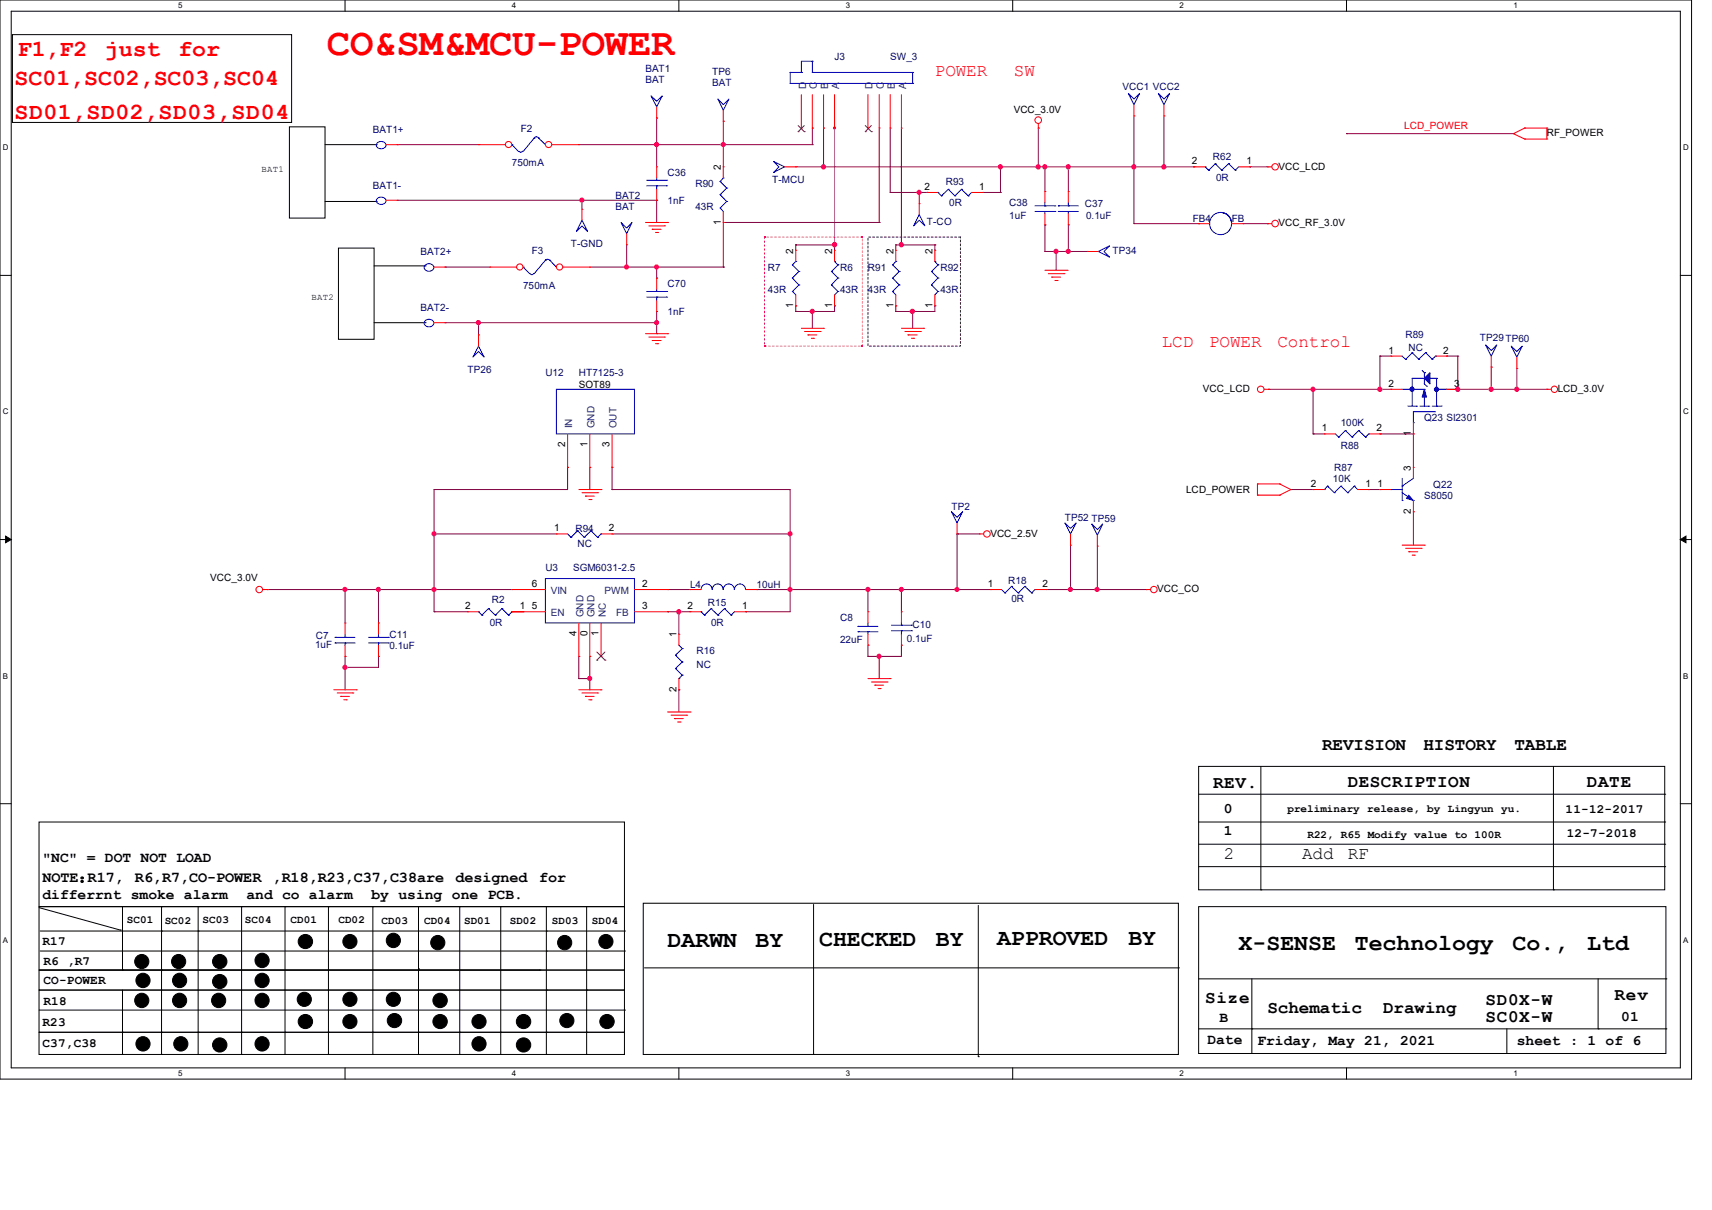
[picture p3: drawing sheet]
<svg xmlns="http://www.w3.org/2000/svg" width="297mm" height="210mm" viewBox="0 0 297 210" stroke-linecap="round" stroke-linejoin="round" font-family="sans-serif">
<path d="M0 0h293.5v187.3h-293.5zM1.9 1.9h289.6v183.4h-289.6z" fill="none" stroke="#000" stroke-width=".17"/>
<g fill="#fff">
<path d="M30.9 .2h.8v1.5h-.8z"/>
<path d="M30.9 185.5h.8v1.6h-.8z"/>
</g>
<path d="M59.9 0v1.9M59.9 185.3v2" fill="none" stroke="#000" stroke-width=".17"/>
<g fill="#fff">
<path d="M88.8 .2h.8v1.5h-.8z"/>
<path d="M88.8 185.5h.8v1.6h-.8z"/>
</g>
<path d="M117.8 0v1.9M117.8 185.3v2" fill="none" stroke="#000" stroke-width=".17"/>
<g fill="#fff">
<path d="M146.7 .2h.8v1.5h-.8z"/>
<path d="M146.7 185.5h.8v1.6h-.8z"/>
</g>
<path d="M175.7 0v1.9M175.7 185.3v2" fill="none" stroke="#000" stroke-width=".17"/>
<g fill="#fff">
<path d="M204.6 .2h.8v1.5h-.8z"/>
<path d="M204.6 185.5h.8v1.6h-.8z"/>
</g>
<path d="M233.6 0v1.9M233.6 185.3v2" fill="none" stroke="#000" stroke-width=".17"/>
<g fill="#fff">
<path d="M262.6 .2h.7v1.5h-.7z"/>
<path d="M262.6 185.5h.7v1.6h-.7z"/>
<path d="M.5 24.8h1v1.6h-1z"/>
<path d="M292 24.8h1v1.6h-1z"/>
<path d="M.5 70.7h1v1.5h-1z"/>
<path d="M292 70.7h1v1.5h-1z"/>
</g>
<path d="M0 47.8h1.9M291.5 47.8h2" fill="none" stroke="#000" stroke-width=".17"/>
<g fill="#fff">
<path d="M.5 116.5h.9v1.6h-.9z"/>
<path d="M292 116.5h.9v1.6h-.9z"/>
</g>
<path d="M0 93.6h1.9M291.5 93.6h2" fill="none" stroke="#000" stroke-width=".17"/>
<path d="M1 93l.9 .6-.9 .6zM291.5 93.6l1-.6v1.2z" fill="#000" stroke="#000" stroke-width=".17"/>
<g fill="#fff">
<path d="M.5 162.4h.9v1.5h-.9z"/>
<path d="M292 162.4h.9v1.5h-.9z"/>
</g>
<g fill="none" stroke="#000" stroke-width=".17">
<path d="M0 139.5h1.9M291.5 139.5h2M6.8 142.7h101.5v14.7h-101.5zM6.8 157.4h101.5v11h-101.5zM6.8 157.5l14.1 3.9M21.3 157.4v11M28 157.4h.1M28 157.4v11.1M34.4 157.4h.1M34.4 157.4v4.2M72.6 157.4v11M94.8 157.4v14.4"/>
<path d="M101.8 157.4v14.4M6.8 168.4h101.5v3.4h-101.5zM7 161.6h101.3M7 165.1h101.3M7 168.4h86.6M20.9 161.4h.1M21.3 168.4h.1M28 161.6h.1M72.6 168.4h.1M93.6 168.4h.1M94.8 161.6h.1M94.8 165.1h.1"/>
<path d="M94.8 171.8h.1M101.8 171.8h.1M108.3 161.6h.1M108.3 165.1h.1"/>
</g>
<path d="M132.6 41.1h17v19h-17z" fill="none" stroke="#f0f" stroke-width=".17" stroke-dasharray=".3 .3"/>
<g fill="#f0f">
<path d="M132.5 41h.3v.3h-.3z"/>
<path d="M149.4 41h.4v.3h-.4z"/>
<path d="M149.4 59.9h.4v.3h-.4z"/>
<path d="M132.5 59.9h.3v.3h-.3z"/>
</g>
<g fill="none" stroke="#000" stroke-width=".17">
<path d="M2.2 6h48.4v15.3h-48.4zM50.2 22h6.2v15.8h-6.2zM56.4 25.1h8.9M56.4 35h8.9M65.3 25.1h.1M65.3 35h.1M58.7 43.1h6.2v15.8h-6.2zM64.9 56h8.8M64.9 46.1h8.8M73.7 56h.1M73.7 46.1h.1M207.9 133h80.9v21.4h-80.9z"/>
<path d="M207.9 137.8h80.9M218.7 133v21.4M269.5 133v21.4M288.8 137.8h.1M41.9 157.4h.1M41.9 157.4v25.6M49.4 157.4h.1M49.4 157.4v25.6M57 157.4h.1M57 157.4v25.6M64.7 157.4h.1M64.7 157.4v25.6"/>
<path d="M79.8 157.4h.1M79.8 157.4v25.6M86.9 157.4h.1M86.9 157.4v25.6M111.6 156.8h92.8v26.2h-92.8zM141.1 157v26M169.7 157.1v26.3M207.9 157.4h81.1v25.4h-81.1zM207.9 142.7h80.9M207.9 150.4h80.9M207.9 146.5h80.9M218.7 154.4h.1"/>
<path d="M269.5 154.4h.1M288.8 142.7h.1M288.8 150.4h.1M288.8 146.5h.1M6.8 171.8h101.5v7.4h-101.5zM6.8 179.2h101.5v3.8h-101.5zM6.8 175.3h101.5M21.3 179.2h.1M21.3 171.8v11.2M28 179.2h.1M28 168.4h.1M28 168.4v14.6"/>
<path d="M34.4 179.2h.1M34.4 161.6h.1M34.4 161.6v21.4M41.9 179.2h.1M49.4 179.2h.1M57 179.2h.1M64.7 179.2h.1M72.6 179.2h.1M72.6 168.1h.1M72.6 168.1v14.9M79.8 179.2h.1M86.9 179.2h.1"/>
<path d="M94.8 179.2h.1M94.8 171.8v11.2M101.8 179.2h.1M101.8 171.8v11.2M108.3 175.3h.1M111.8 168h92.6M204.4 168h.1M207.9 169.9h81.1M207.9 178.6h81.1M217.2 178.6h.1M217.2 169.9v12.9M261.4 178.6v4.2"/>
<path d="M277.2 178.6h.1M277.2 169.9v8.7M289 169.9h.1M289 178.6h.1M21.3 183h.1M28 183h.1M34.4 183h.1M41.9 183h.1M49.4 183h.1M57 183h.1M64.7 183h.1M72.6 183h.1"/>
<path d="M79.8 183h.1M86.9 183h.1M94.8 183h.1M101.8 183h.1M141.1 183h.1M169.7 183.4h.1M217.2 182.8h.1M261.4 182.8h.1"/>
</g>
<path d="M150.6 41.1h16v19h-16z" fill="none" stroke="#400040" stroke-width=".17" stroke-dasharray=".3 .3"/>
<g fill="#000" stroke="#000" stroke-width=".17">
<circle cx="24.6" cy="173.6" r="1.24"/>
<circle cx="24.6" cy="166.9" r="1.23"/>
<circle cx="24.8" cy="170.2" r="1.24"/>
<circle cx="31" cy="166.9" r="1.23"/>
<circle cx="31.1" cy="170.2" r="1.24"/>
<circle cx="31.1" cy="173.6" r="1.24"/>
<circle cx="37.9" cy="173.6" r="1.24"/>
<circle cx="38.1" cy="170.4" r="1.24"/>
<circle cx="38.1" cy="166.9" r="1.24"/>
<circle cx="45.5" cy="170.2" r="1.24"/>
<circle cx="45.5" cy="166.7" r="1.24"/>
<circle cx="45.5" cy="173.6" r="1.24"/>
<circle cx="52.8" cy="173.4" r="1.23"/>
<circle cx="53" cy="163.4" r="1.24"/>
<circle cx="53" cy="177.3" r="1.24"/>
<circle cx="60.7" cy="163.4" r="1.23"/>
<circle cx="60.7" cy="177.3" r="1.23"/>
<circle cx="60.7" cy="173.4" r="1.23"/>
<circle cx="68.2" cy="163.2" r="1.24"/>
<circle cx="68.2" cy="173.4" r="1.23"/>
<circle cx="68.4" cy="177.1" r="1.24"/>
<circle cx="75.9" cy="163.6" r="1.24"/>
<circle cx="76.3" cy="173.6" r="1.25"/>
<circle cx="76.4" cy="177.3" r="1.24"/>
<circle cx="83.1" cy="177.3" r="1.23"/>
<circle cx="90.8" cy="177.3" r="1.24"/>
<circle cx="97.9" cy="163.6" r="1.24"/>
<circle cx="98.3" cy="177.1" r="1.23"/>
<circle cx="105.1" cy="163.4" r="1.23"/>
<circle cx="105.3" cy="177.3" r="1.24"/>
<circle cx="24.8" cy="181.2" r="1.24"/>
<circle cx="31.4" cy="181.2" r="1.24"/>
<circle cx="38.1" cy="181.4" r="1.24"/>
<circle cx="45.5" cy="181.2" r="1.24"/>
<circle cx="83.1" cy="181.2" r="1.24"/>
<circle cx="90.8" cy="181.4" r="1.24"/>
</g>
<g fill="none" stroke="#800040" stroke-width=".17">
<path d="M68.9 25.1h.1M68.9 25.1h14.1M68.9 34.8h45M100.4 25.1h40.5M101 34.8h.1M101 34.8v1.5M113.9 34.8h.1M113.9 25.1h.1M113.9 20.5h.1M113.9 20.5v8.5M113.9 34.8v3.8M125.5 21h.1"/>
<path d="M125.5 25.1h.1M125.5 38.6h.1M125.5 21v8M125.5 38.6v7.8M125.5 38.6h27M138 29h69.1M140.9 22.2h.1M140.9 25.1h.1M140.9 22.2v2.9M142.9 22.2h.1M142.9 29h.1M142.9 22.2v6.8"/>
<path d="M152.5 38.6h.1M152.5 22.2v16.4M154.4 33.4h.1M154.4 22.2v11.2M154.4 33.4h6.4M156.4 22.2v20.3M159.5 33.4h.1M159.5 33.4v1.9M160.8 33.4h.1M170.5 33.4h3.1M173.6 29h.1M173.6 33.4h.1"/>
<path d="M173.6 29v4.4M180.1 22.2h.1M180.1 29h.1M180.1 22.2v6.8M181.3 29h.1M181.3 39h.1M181.3 29v4.2M181.3 39v4.6M185.3 29h.1M185.3 39h.1M185.3 29v4.2M185.3 39v4.6"/>
<path d="M196.7 29h.1M196.7 20.1v18.7h11.2M201.9 29h.1M201.9 20.1v8.9M207.1 29h.1M207.9 38.8h.1M215.6 38.8h4.3M216.8 29h.1M216.8 29h3.1M219.9 38.8h.1M233.6 23.2h.1M233.6 23.2h29"/>
<path d="M77.2 46.4h.1M77.2 46.4h7.8M77.2 56h36.7M83 56h.1M83 56v2.1M102.3 46.4h23.2M108.7 46.4h.1M108.7 42.5v3.9M113.9 56h.1M113.9 48.3h.1M113.9 57.9h.1M113.9 46.4h.1"/>
<path d="M113.9 46.4v1.9M113.9 54.1v3.8M125.5 46.4h.1M138 42.5h.1M138 54.1h.1M138 53.1h.1M138 42.5h6.8M138 42.5v.9M138 53.1v1M140.9 54.1h.1M140.9 54.1v2.9M144.8 42.5h.1"/>
<path d="M144.8 53.1h.1M144.8 53.1v1h-6.8M144.8 42.5v.9M155.4 54.1h.1M155.4 42.5h.1M155.4 53.1h.1M155.4 42.5h6.8M155.4 42.5v.9M155.4 53.1v1M156.4 42.5h.1M158.3 54.1h.1M158.3 54.1v2.9"/>
<path d="M162.2 42.5h.1M162.2 53.1h.1M162.2 53.1v1h-6.8M162.2 42.5v.9M181.3 43.6h.1M181.3 43.6h7.3M183.2 43.6h.1M183.2 43.6v3.3M188.6 43.6h.1M220.1 67.6h.1M220.1 67.6h21.2M227.8 75.3h.1"/>
<path d="M227.8 67.6h.1M227.8 75.3h1.9M227.8 67.6v7.7M239.4 67.6h.1M239.4 61.8h.1M239.4 75.3h.1M239.4 61.8h1.9M239.4 61.8v5.8M239.4 75.3h5.8M245.2 75.3h.1M245.2 75.3v5.8M249 67.6h.1"/>
<path d="M249 67.6h19.4M251 61.8h.1M251 61.8h1.9M252.9 67.6h.1M252.9 61.8h.1M252.9 61.8v5.8M258.7 63.7h.1M258.7 63.7v3.9M263.1 67.6h.1M263.1 63.9v3.7M268.4 67.6h.1M75.3 85h.1"/>
<path d="M75.3 92.7h.1M75.3 92.7h21.2M75.3 85v21.2M98.5 81.1h.1M98.5 81.1v3.9h-23.2M102.3 81.1h.1M102.3 81.1v3.9M106.2 81.1h.1M106.2 85h.1M106.2 92.7h30.9M106.2 85h30.9v21.2h-7.7M106.2 81.1v3.9"/>
<path d="M137.1 92.7h.1M166 92.7h.1M166 92.7h3.9M166 92.7v9.6M185.7 94.6v7.7M190.4 94.8v7.5M223.9 85h.1M223.9 85h3.9M237.4 85h.1M237.4 85h2M245.2 88.8h.1M245.2 88.8v5.8"/>
<path d="M46.4 102.3h.1M46.4 102.3h42.4M59.9 102.3h.1M59.9 113.9h.1M59.9 115.8h.1M59.9 102.3v5.8M59.9 113.9v5.8M65.7 102.3h.1M65.7 113.9h.1M65.7 102.3v5.8M65.7 113.9v1.9h-5.8M75.3 102.3h.1"/>
<path d="M75.3 106.2h.1M75.3 106.2h5.8M88.8 106.2h.1M88.8 106.2h2M100.4 113.9h.1M100.4 117.8h.1M100.4 113.9v3.9M100.4 117.8h1.9M102.3 117.8h.1M102.3 113.9h.1M102.3 113.9v5.8M115.8 102.3h.1"/>
<path d="M115.8 106.2h.1M115.8 102.3h3.9M115.8 106.2h3.9M117.8 106.2h.1M117.8 119.7h.1M117.8 106.2v3.9M117.8 119.7v3.9M129.4 106.2h.1M131.3 102.3h.1M131.3 102.3h40.5M137.1 102.3h.1M150.6 102.3h.1"/>
<path d="M150.6 113.9h.1M150.6 112h.1M150.6 102.3v3.9M150.6 112v1.9M152.5 113.9h.1M152.5 113.9v3.9M156.4 102.3h.1M156.4 112h.1M156.4 102.3v3.9M156.4 112v1.9h-5.8M166 102.3h.1M181.5 102.3h17.3"/>
<path d="M185.7 102.3h.1M190.4 102.3h.1M198.8 102.3h.1"/>
</g>
<g fill="#f0f" stroke="#f0f" stroke-width=".17">
<path d="M144.6 42.3h.3v.3h-.3z" fill-rule="evenodd"/>
<path d="M144.6 22.1h.3v.3h-.3z" fill-rule="evenodd"/>
<circle cx="166" cy="102.3" r=".36"/>
<circle cx="102.3" cy="117.8" r=".36"/>
<circle cx="117.7" cy="106.2" r=".37"/>
<circle cx="156.4" cy="102.3" r=".36"/>
<circle cx="152.5" cy="113.9" r=".36"/>
<circle cx="59.8" cy="102.3" r=".36"/>
<circle cx="140.9" cy="54" r=".36"/>
<circle cx="65.6" cy="102.3" r=".36"/>
<circle cx="144.8" cy="42.5" r=".38"/>
<circle cx="137.1" cy="102.3" r=".36"/>
<circle cx="150.6" cy="102.3" r=".36"/>
<circle cx="142.8" cy="29" r=".37"/>
<circle cx="173.5" cy="29" r=".37"/>
<circle cx="185.3" cy="29" r=".37"/>
<circle cx="181.2" cy="29" r=".37"/>
<circle cx="185.3" cy="43.6" r=".36"/>
<circle cx="183.2" cy="43.6" r=".36"/>
<circle cx="59.8" cy="115.8" r=".37"/>
<circle cx="113.9" cy="25.1" r=".36"/>
<circle cx="239.4" cy="67.6" r=".37"/>
<circle cx="258.7" cy="67.6" r=".37"/>
<circle cx="252.9" cy="67.6" r=".37"/>
<circle cx="227.8" cy="67.6" r=".37"/>
<circle cx="100.9" cy="34.7" r=".36"/>
<circle cx="180.1" cy="29" r=".37"/>
<circle cx="158.3" cy="54" r=".37"/>
<circle cx="156.3" cy="42.5" r=".37"/>
<circle cx="125.5" cy="25.1" r=".37"/>
<circle cx="159.4" cy="33.4" r=".36"/>
<circle cx="75.3" cy="92.6" r=".36"/>
<circle cx="75.3" cy="102.3" r=".36"/>
<circle cx="137.1" cy="92.6" r=".36"/>
<circle cx="83" cy="56" r=".36"/>
<circle cx="113.9" cy="56" r=".36"/>
<circle cx="196.7" cy="29" r=".37"/>
<circle cx="185.7" cy="102.3" r=".36"/>
<circle cx="190.3" cy="102.3" r=".37"/>
<circle cx="263.1" cy="67.6" r=".37"/>
<circle cx="108.7" cy="46.3" r=".36"/>
<circle cx="113.9" cy="46.3" r=".36"/>
<circle cx="201.9" cy="29" r=".37"/>
</g>
<path d="M144.8 22.2h.1M144.8 22.2v20.3" fill="none" stroke="#f0f" stroke-width=".17"/>
<g fill="none" stroke="#f00" stroke-width=".17">
<path d="M113.9 18.5v2M125.5 19.1v1.9M112 38.6h3.8M112.6 39.2h2.7M113.2 39.8h.1M113.2 39.8h1.5M113.9 20.5h.1M113.9 29h.1M113.9 34.8h.1M113.9 29v1.9M113.9 32.9v1.9M115.3 39.2h.1"/>
<path d="M115.8 38.6h.1M125.5 21h.1M180.1 22.2h.1M180.1 21.5v.7M181.3 39h.1M181.3 33.2h.1M181.3 33.2v1.9M181.3 37.1v1.9M185.3 39h.1M185.3 33.2h.1M185.3 33.2v1.9M185.3 37.1v1.9"/>
<path d="M207.9 38.8h.1M207.9 38.8h1.9M213.7 38.8h1.9M215.6 38.8h.1M219.9 29h.1M219.9 38.8h.1M219.9 29h.7M219.9 38.8h.7M262.6 23.2h.1M262.6 23.2l1.9 .9M264.5 24.1h.1M264.5 22.2h.1"/>
<path d="M264.5 24.1h3.9M264.5 22.2l-1.9 1M264.5 22.2h3.9M268.4 22.2h.1M268.4 24.1h.1M268.4 22.2v1.9M108.7 42.5h.1M108.7 40.6v1.9M112 57.9h3.8M112.6 58.5h2.7M113.2 59.1h.1M113.2 59.1h1.5"/>
<path d="M113.7 40.3h.4M113.7 59.6h.4M114.1 40.3h.1M114.1 59.6h.1M115.3 58.5h.1M115.8 57.9h.1M139 57h3.9M139.6 57.5h2.7M140.2 58.1h.1M140.2 58.1h1.5M140.8 58.7h.3M141.1 58.7h.1"/>
<path d="M142.3 57.5h.1M142.9 57h.1M144.8 53.1h.1M144.8 43.4h.1M144.8 43.4v2M144.8 51.2v1.9M155.4 53.1h.1M155.4 43.4h.1M155.4 43.4v2M155.4 51.2v1.9M156.4 57h3.8M157 57.5h2.7"/>
<path d="M157.5 58.1h.1M157.5 58.1h1.6M158.1 58.7h.4M158.5 58.7h.1M159.7 57.5h.1M160.2 57h.1M181.3 46.9h3.8M181.9 47.5h2.7M182.5 48.1h.1M182.5 48.1h1.5M183 48.7h.4M183.4 48.7h.1"/>
<path d="M184.6 47.5h.1M185.1 46.9h.1M219.3 67.6h.8M220.1 67.6h.1M241.3 61.8h.1M241.3 61.8h1.9M249 61.8h2M251 61.8h.1M268.4 67.6h.1M268.4 67.6h.7M100.4 85h3.9M101 85.5h2.7"/>
<path d="M101.6 86.1h.1M101.6 86.1h1.5M102.2 86.7h.3M102.5 86.7h.1M103.7 85.5h.1M104.3 85h.1M169.9 92.7h.1M169.9 92.7h.7M218.1 85.9h.1M218.1 84h.1M218.1 84h3.9M218.1 85.9h3.9"/>
<path d="M218.1 84v1.9M222 84h.1M222 85.9h.1M222 84l1.9 1M223.9 85h.1M223.9 85l-1.9 .9M239.4 85h.1M239.4 85h1.9M243.2 94.6h3.9M243.8 95.2h2.7M244.4 95.8h.1M244.4 95.8h1.6"/>
<path d="M245 96.4h.4M245.2 81.1h.1M245.2 88.8h.1M245.2 81.1v1.9M245.2 86.9v1.9M245.4 96.4h.1M246.5 95.2h.1M247.1 94.6h.1M45.6 102.3h.8M46.4 102.3h.1M57.9 119.7h3.9M61.8 119.7h.1"/>
<path d="M100.4 119.7h3.9M104.3 119.7h.1M119.7 106.2h.1M119.7 102.3h.1M119.7 102.3h1.9M119.7 106.2h1.9M127.4 106.2h2M129.4 106.2h.1M129.4 102.3h1.9M131.3 102.3h.1M150.6 117.8h3.8M151.2 118.4h2.7"/>
<path d="M151.8 118.9h.1M151.8 118.9h1.5M152.3 119.5h.4M152.7 119.5h.1M153.9 118.4h.1M154.4 117.8h.1M198.8 102.3h.1M198.8 102.3h.8M58.5 120.3h2.7M59.1 120.9h.1M59.1 120.9h1.5M59.6 121.5h.5"/>
<path d="M60.1 121.5h.1M61.2 120.3h.1M101 120.3h2.7M101.6 120.9h.1M101.6 120.9h1.5M102.2 121.5h.3M102.5 121.5h.1M103.7 120.3h.1M115.8 123.6h3.9M116.4 124.1h2.7M117 124.7h.1M117 124.7h1.5"/>
<path d="M117.6 125.3h.4M118 125.3h.1M119.1 124.1h.1M119.7 123.6h.1"/>
<circle cx="180.1" cy="20.8" r=".57"/>
<circle cx="221.2" cy="38.8" r=".57"/>
<circle cx="221.2" cy="29" r=".56"/>
<circle cx="218.7" cy="67.6" r=".56"/>
<circle cx="269.7" cy="67.6" r=".55"/>
<circle cx="171.2" cy="92.7" r=".56"/>
<circle cx="45" cy="102.3" r=".56"/>
<circle cx="200.2" cy="102.3" r=".56"/>
</g>
<g fill="none" stroke="#00f" stroke-width=".17">
<path d="M112.9 16.6l1 1 1-1-1 1.9zM124.5 17.2l1 1 .9-1-.9 1.9zM107.7 38.6l1 1 .9-1-.9 2zM112.2 32.3h3.5M112.2 31.3h3.5M113.9 31.3h.1M113.9 32.3h.1M113.9 30.9v.4M113.9 32.3v.6M115.7 32.3h.1M115.7 31.3h.1M179.5 35.7h3.5"/>
<path d="M179.5 36.7h3.5M181.3 36.7h.1M181.3 35.7h.1M181.3 35.1v.6M181.3 36.7v.4M183 35.7h.1M183 36.7h.1M183.6 35.7h.1M183.6 36.7h.1M183.6 35.7h3.5M183.6 36.7h3.5M185.3 36.7h.1"/>
<path d="M185.3 35.7h.1M185.3 35.1v.6M185.3 36.7v.4M90.8 46.4h.1M90.8 46.4l1.1 1.1M92.6 47.5l-.3 .2-.3-.2M94.6 45.1l.4-.1 .4 .2M94.6 45.2h.1M94.6 45.2l-1.9 2.3M95.4 45.2h.1M95.4 45.2l1.1 1.2M144.2 49.4h.1"/>
<path d="M144.2 47.1h.1M144.2 49.4l1.2 1.2M144.2 47.1l1.2 1.2M144.8 45.4h.1M144.8 45.4l.6 .6M145.4 50.6h.1M145.4 48.3h.1M145.4 46h.1M145.4 50.6l-.6 .6M145.4 48.3l-1.2 1.1M145.4 46l-1.2 1.1M154.9 50.6h.1"/>
<path d="M154.9 48.3h.1M154.9 46h.1M154.9 50.6l.5 .6M154.9 48.3l1.1 1.1M154.9 46l1.1 1.1M155.4 45.4h.1M155.4 45.4l-.5 .6M156 49.4h.1M156 47.1h.1M156 49.4l-1.1 1.2M156 47.1l-1.1 1.2M243.2 61.8l.6 .6"/>
<path d="M243.8 62.4h.1M245 61.2h.1M245 61.2l-1.2 1.2M245 61.2l1.1 1.2M246.1 62.4h.1M247.3 61.2h.1M247.3 61.2l-1.2 1.2M247.3 61.2l1.2 1.2M248.5 62.4h.1M249 61.8h.1M249 61.8l-.5 .6M241.3 85h.1"/>
<path d="M241.3 85h1.9M243.2 84.4h.1M243.2 86.9h.1M243.2 85.5l2 1.4M243.2 83v3.9M245.2 86.9h.1M245.2 83l-2 1.4M121.6 106.2h.1M121.6 102.3a.95 .95 0 0 1 1-1 .95 .95 0 0 1 .9 1M121.6 106.2l.6 .6M122.2 106.8h.1M123.4 105.6h.1"/>
<path d="M123.4 105.6l1.1 1.2M123.4 105.6l-1.2 1.2M123.6 102.3a.93 .93 0 0 1 .9-1 .93 .93 0 0 1 .9 1M124.5 106.8h.1M125.5 102.3a.95 .95 0 0 1 .9-1 .95 .95 0 0 1 1 1M125.7 105.6h.1M125.7 105.6l1.1 1.2M125.7 105.6l-1.2 1.2M126.8 106.8h.1M127.4 102.3a.95 .95 0 0 1 1-1 .95 .95 0 0 1 .9 1M127.4 106.2l-.6 .6"/>
<circle cx="211.8" cy="38.8" r="1.91"/>
</g>
<path d="M244.4 85.9l.8 1-1.2-.4z" fill="#00f" stroke="#00f" stroke-width=".17"/>
<circle cx="97.1" cy="46.3" r=".54" fill="#fff" stroke="#f00" stroke-width=".17"/>
<path d="M97.7 46.4h4.6M102.3 46.4h.1" fill="none" stroke="#f00" stroke-width=".17"/>
<circle cx="90.2" cy="46.3" r=".54" fill="#fff" stroke="#f00" stroke-width=".17"/>
<g fill="none" stroke="#f00" stroke-width=".17">
<path d="M139 16.4v5.8M140.9 16.4v5.8M142.9 16.4v5.8M144.8 16.4v5.8M150.6 16.4v5.8M152.5 16.4v5.8M154.4 16.4v5.8M156.4 16.4v5.8M196.7 18.2v1.9M201.9 18.2v1.9M67 25.1h1.9M67 34.8h1.9"/>
<path d="M68.9 25.1h.1M68.9 34.8h.1M101 36.3h.1M101 36.3v1.9M125.5 38.6h.1M125.5 29h.1M125.5 29v1.9M125.5 36.7v1.9M136.1 29h1.9M138 29h.1M139 22.2h.1M140.9 22.2h.1"/>
<path d="M142.9 22.2h.1M144.8 22.2h.1M150.6 22.2h.1M152.5 22.2h.1M154.4 22.2h.1M156.4 22.2h.1M159.5 35.3h.1M159.5 35.3v2M160.8 33.4h.1M160.8 33.4h1.9M168.5 33.4h2M170.5 33.4h.1"/>
<path d="M196.7 20.1h.1M201.9 20.1h.1M207.1 29h.1M207.1 29h2M214.9 29h1.9M216.8 29h.1M75.3 46.4h1.9M77.2 46.4h.1M83 58.1h.1M83 58.1v2M85 46.4h.1M85 46.4h4.6"/>
<path d="M113.9 48.3h.1M113.9 54.1h.1M113.9 48.3v1.9M113.9 52.2v1.9M138 53.1h.1M138 43.4h.1M138 43.4v2M138 51.2v1.9M162.2 53.1h.1M162.2 43.4h.1M162.2 43.4v2M162.2 51.2v1.9"/>
<path d="M98.5 75.3v5.8M102.3 75.3v5.8M106.2 75.3v5.8M229.7 75.3h.1M229.7 75.3h1.9M237.4 75.3h2M239.4 75.3h.1M241.3 67.6h.1M241.3 67.6h1.9M245.2 75.3h.1M245.2 73.4v1.9M251 67.6h1.9"/>
<path d="M252.9 67.6h.1M258.7 63.7h.1M258.7 61.8v1.9M263.1 63.9h.1M263.1 62v1.9M96.5 92.7h.1M96.5 92.7h2M98.5 81.1h.1M102.3 81.1h.1M104.3 92.7h1.9M106.2 81.1h.1M106.2 92.7h.1"/>
<path d="M166 92.7h.1M166 90.8v1.9M185.7 94.6h.1M185.7 92.7v1.9M190.4 94.8h.1M190.4 92.9v1.9M227.8 85h.1M227.8 85h1.9M235.5 85h1.9M237.4 85h.1M81.1 106.2h.1M81.1 106.2h1.9"/>
<path d="M88.8 106.2h.1M88.8 102.3h.1M88.8 102.3h5.8M88.8 106.2h5.8M90.8 106.2h.1M100.4 113.9h.1M100.4 108.1v5.8M102.3 113.9h.1M102.3 108.1v5.8M104.3 113.9h.1M104.3 108.1v5.8M110.1 102.3h5.7"/>
<path d="M110.1 106.2h5.7M115.8 102.3h.1M115.8 106.2h.1M150.6 112h.1M150.6 106.2h.1M150.6 106.2v1.9M150.6 110.1v1.9M156.4 106.2h.1M156.4 112h.1M156.4 106.2v1.9M156.4 110.1v1.9M171.8 102.3h.1"/>
<path d="M171.8 102.3h1.9M179.5 102.3h2M181.5 102.3h.1"/>
</g>
<g fill="none" stroke="#00f" stroke-width=".17">
<path d="M137.1 14.5h.1M137.1 12.6h.1M137.1 12.6h1.9M137.1 14.5h21.2M137.1 12.6v1.9M139 12.6h.1M140.9 10.6h.1M140.9 12.6h.1M140.9 12.6h17.4M140.9 10.6h-1.9v2M140.9 10.6v2M158.3 12.6h.1"/>
<path d="M158.3 14.5h.1M158.3 12.6v1.9M195.7 16.2l1 1 1-1-1 2zM201 16.2l.9 1 1-1-1 2zM65.5 24.7a.82 .82 0 0 1 1-.1 .82 .82 0 0 1 .4 .8 .92 .92 0 0 1-.9 .4 .92 .92 0 0 1-.7-.6zM65.5 34.4a.82 .82 0 0 1 1-.1 .82 .82 0 0 1 .4 .8 .92 .92 0 0 1-.9 .4 .92 .92 0 0 1-.7-.7zM88.8 25.1h.1M88.8 25.1l1.2 1.2M90.7 26.2a.39 .39 0 0 1-.7 .1M92.6 23.9l.4-.2 .5 .2M92.7 24h.1M92.7 24l-1.9 2.3"/>
<path d="M93.4 24h.1M93.4 24l1.2 1.1M101 38.2l.9 2-.9-1-1 1zM124.9 36.1h.1M124.9 33.8h.1M124.9 31.5h.1M124.9 36.1l.6 .6M124.9 33.8l1.2 1.2M124.9 31.5l1.2 1.1M125.5 30.9h.1M125.5 30.9l-.6 .6M126.1 35h.1"/>
<path d="M126.1 32.6h.1M126.1 35l-1.2 1.1M126.1 32.6l-1.2 1.2M134.2 28l1.9 1-1.9 .9 .9-.9zM159.5 37.3l.9 1.9-.9-1-1 1zM162.7 33.4h.1M162.7 33.4l.6 .6M163.3 34h.1M164.5 32.9h.1M164.5 32.9l1.2 1.1M164.5 32.9l-1.2 1.1M165.7 34h.1"/>
<path d="M166.8 32.9h.1M166.8 32.9l1.2 1.1M166.8 32.9l-1.1 1.1M168 34h.1M168.5 33.4l-.5 .6M209.1 29h.1M209.1 29l.6 .5M209.7 29.5h.1M210.8 28.4h.1M210.8 28.4l1.2 1.1M210.8 28.4l-1.1 1.1M212 29.5h.1"/>
<path d="M213.1 28.4h.1M213.1 28.4l1.2 1.1M213.1 28.4l-1.1 1.1M214.3 29.5h.1M214.9 29l-.6 .5M73.8 46a.82 .82 0 0 1 1-.2 .82 .82 0 0 1 .4 .9 .83 .83 0 0 1-1 .4 .83 .83 0 0 1-.6-.9zM112.2 51.6h3.5M112.2 50.6h3.5M113.9 50.6h.1M113.9 51.6h.1M113.9 50.2v.4M113.9 51.6v.6"/>
<path d="M115.7 51.6h.1M115.7 50.6h.1M137.5 50.6h.1M137.5 48.3h.1M137.5 46h.1M137.5 50.6l.5 .6M137.5 48.3l1.1 1.1M137.5 46l1.1 1.1M138 45.4h.1M138 45.4l-.5 .6M138.6 49.4h.1M138.6 47.1h.1"/>
<path d="M138.6 49.4l-1.1 1.2M138.6 47.1l-1.1 1.2M161.6 49.4h.1M161.6 47.1h.1M161.6 49.4l1.1 1.2M161.6 47.1l1.1 1.2M162.2 45.4h.1M162.2 45.4l.5 .6M162.7 50.6h.1M162.7 48.3h.1M162.7 46h.1M162.7 50.6l-.5 .6"/>
<path d="M162.7 48.3l-1.1 1.1M162.7 46l-1.1 1.1M257.7 59.9l1 .9 1-.9-1 1.9zM83 60.1l1 1.9-1-1-1 1zM96.5 67.6h13.6v7.7h-13.6zM231.6 75.3l.6 .6M232.2 75.9h.1M233.4 74.7h.1M233.4 74.7l-1.2 1.2M233.4 74.7l1.2 1.2M234.6 75.9h.1M235.7 74.7h.1"/>
<path d="M235.7 74.7l-1.1 1.2M235.7 74.7l1.2 1.2M236.9 75.9h.1M237.4 75.3h.1M237.4 75.3l-.5 .6M243.2 67.6h3.9M244.2 70.5h1.5M245 65.7h.1M245 67.6h.1M245 65.7v4.8M245 65.7h2.1M245.2 71.5h.1"/>
<path d="M245.2 73.4h.1M245.2 71.5h3.8M245.2 71.5v1.9M245.7 70.5h.1M246.3 70.5h1.6M246.7 64.3l.4 .4M247.1 64.7h.1M247.1 65.7h.1M247.1 67.6h.1M247.1 64.7v1.9l.4 .4M247.1 67.6v2.9M247.5 67h.1"/>
<path d="M247.9 70.5h.1M248.1 65.7h1.1M248.5 70.5h1.5M249.2 65.7h.1M249.2 70.5h.1M249.2 67.6h.1M249.2 65.7v4.8M249.2 67.6h1.8M250 70.5h.1M262.2 60.1l.9 .9 1-.9-1 1.9zM98.5 92.7l.6 .6M99.1 93.3h.1"/>
<path d="M100.2 92.1h.1M100.2 92.1l-1.1 1.2M100.2 92.1l1.1 1.2M101.3 93.3h.1M102.5 92.1h.1M102.5 92.1l-1.2 1.2M102.5 92.1l1.2 1.2M103.7 93.3h.1M104.3 92.7h.1M104.3 92.7l-.6 .6M165.1 88.8l.9 1 1-1-1 2zM184.7 90.8l1 .9 1-.9-1 1.9z"/>
<path d="M189.4 90.9l1 1 .9-1-.9 2zM229.7 85h.1M230.3 84.4h.1M230.3 84.4l1.2 1.1M230.3 84.4l-.6 .6M231.5 85.5h.1M232.6 84.4h.1M232.6 84.4l1.2 1.1M232.6 84.4l-1.1 1.1M233.8 85.5h.1M234.9 84.4h.1M234.9 84.4l.6 .6"/>
<path d="M234.9 84.4l-1.1 1.1M83 106.2h.1M83 106.2l.6 .6M83.6 106.8h.1M84.8 105.6h.1M84.8 105.6l1.1 1.2M84.8 105.6l-1.2 1.2M85.9 106.8h.1M87.1 105.6h.1M87.1 105.6l1.1 1.2M87.1 105.6l-1.2 1.2M88.2 106.8h.1"/>
<path d="M88.8 106.2l-.6 .6M94.6 100.4h15.5v7.7h-15.5zM148.8 108.7h.1M148.8 109.6h.1M148.8 108.7h3.5M148.8 109.6h3.5M150.6 109.6h.1M150.6 108.7h.1M150.6 108.1v.6M150.6 109.6v.5M154.6 109.5h3.5M154.6 108.5h3.5"/>
<path d="M156.4 108.5h.1M156.4 109.5h.1M156.4 108.1v.4M156.4 109.5v.6M158.1 109.5h.1M158.1 108.5h.1M173.7 102.3l.6 .6M174.3 102.9h.1M175.5 101.8h.1M175.5 101.8l-1.2 1.1M175.5 101.8l1.2 1.1M176.7 102.9h.1"/>
<path d="M177.8 101.8h.1M177.8 101.8l-1.1 1.1M177.8 101.8l1.2 1.1M179 102.9h.1M179.5 102.3h.1M179.5 102.3l-.5 .6"/>
</g>
<path d="M138.5 22.9h.1M138.5 21.8l1 1.1M139.5 22.9h.1M139.5 21.8l-1 1.1M150.1 22.9h.1M150.1 21.8l1.1 1.1M151.2 22.9h.1M151.2 21.8l-1.1 1.1M103.5 114.6h.1M103.5 113.2l1.5 1.4M105 114.6h.1M105 113.2l-1.5 1.4" fill="none" stroke="#804000" stroke-width=".17"/>
<g fill="#00f" stroke="#00f" stroke-width=".17">
<path d="M248.1 64.7v1.9l-1-.9z"/>
<path d="M247.1 67.6l.4 1.3h-.8z"/>
<circle cx="245" cy="67.6" r=".37"/>
<circle cx="249.2" cy="67.6" r=".37"/>
</g>
<circle cx="95.2" cy="25.1" r=".54" fill="#fff" stroke="#f00" stroke-width=".17"/>
<path d="M95.8 25.1h4.6M100.4 25.1h.1" fill="none" stroke="#f00" stroke-width=".17"/>
<circle cx="88.2" cy="25.1" r=".54" fill="#fff" stroke="#f00" stroke-width=".17"/>
<g fill="none" stroke="#f00" stroke-width=".17">
<path d="M83 25.1h.1M83 25.1h4.7M75.3 56h1.9M77.2 56h.1M188.6 43.6h.1M188.6 43.6h1.9M59.9 113.9h.1M59.9 108.1h.1M59.9 108.1v2M59.9 112v1.9M65.7 113.9h.1M65.7 108.1h.1"/>
<path d="M65.7 108.1v2M65.7 112v1.9M117.8 110.1h.1M117.8 119.7h.1M117.8 110.1v1.9M117.8 117.8v1.9"/>
</g>
<g fill="none" stroke="#00f" stroke-width=".17">
<path d="M73.8 55.6a.82 .82 0 0 1 1-.1 .82 .82 0 0 1 .4 .8 .83 .83 0 0 1-1 .4 .83 .83 0 0 1-.6-.9zM190.5 43.6l2-.9-1 .9 1 1zM58.1 110.6h.1M58.1 111.6h.1M58.1 110.6h3.5M58.1 111.6h3.5M59.9 111.6h.1M59.9 110.6h.1M59.9 110.1v.5M59.9 111.6v.4M63.9 110.6h3.5M63.9 111.6h3.5"/>
<path d="M65.7 111.6h.1M65.7 110.6h.1M65.7 110.1v.5M65.7 111.6v.4M67.4 110.6h.1M67.4 111.6h.1M117.2 113.7h.1M117.2 116h.1M117.2 113.7l1.2 1.2M117.2 116l1.2 1.2M117.8 117.8h.1M117.8 112l.6 .6"/>
<path d="M118.4 112.6h.1M118.4 114.9h.1M118.4 117.2h.1M118.4 112.6l-1.2 1.1M118.4 114.9l-1.2 1.1M118.4 117.2l-.6 .6"/>
</g>
<g fill="#f0f" stroke="#f0f" stroke-width=".17">
<circle cx="166" cy="102.3" r=".36"/>
<circle cx="102.3" cy="117.8" r=".36"/>
<circle cx="117.7" cy="106.2" r=".37"/>
<circle cx="156.4" cy="102.3" r=".36"/>
<circle cx="152.5" cy="113.9" r=".36"/>
<circle cx="59.8" cy="102.3" r=".36"/>
<circle cx="140.9" cy="54" r=".36"/>
<circle cx="65.6" cy="102.3" r=".36"/>
<circle cx="144.8" cy="42.5" r=".38"/>
<circle cx="137.1" cy="102.3" r=".36"/>
<circle cx="150.6" cy="102.3" r=".36"/>
<circle cx="142.8" cy="29" r=".37"/>
<circle cx="173.5" cy="29" r=".37"/>
<circle cx="185.3" cy="29" r=".37"/>
<circle cx="181.2" cy="29" r=".37"/>
<circle cx="185.3" cy="43.6" r=".36"/>
<circle cx="183.2" cy="43.6" r=".36"/>
<circle cx="59.8" cy="115.8" r=".37"/>
<circle cx="113.9" cy="25.1" r=".36"/>
<circle cx="239.4" cy="67.6" r=".37"/>
<circle cx="258.7" cy="67.6" r=".37"/>
<circle cx="252.9" cy="67.6" r=".37"/>
<circle cx="227.8" cy="67.6" r=".37"/>
<circle cx="100.9" cy="34.7" r=".36"/>
<circle cx="180.1" cy="29" r=".37"/>
<circle cx="158.3" cy="54" r=".37"/>
<circle cx="156.3" cy="42.5" r=".37"/>
<circle cx="125.5" cy="25.1" r=".37"/>
<circle cx="159.4" cy="33.4" r=".36"/>
<circle cx="75.3" cy="92.6" r=".36"/>
<circle cx="75.3" cy="102.3" r=".36"/>
<circle cx="137.1" cy="92.6" r=".36"/>
<circle cx="83" cy="56" r=".36"/>
<circle cx="113.9" cy="56" r=".36"/>
<circle cx="196.7" cy="29" r=".37"/>
<circle cx="185.7" cy="102.3" r=".36"/>
<circle cx="190.3" cy="102.3" r=".37"/>
<circle cx="263.1" cy="67.6" r=".37"/>
<circle cx="108.7" cy="46.3" r=".36"/>
<circle cx="113.9" cy="46.3" r=".36"/>
<circle cx="201.9" cy="29" r=".37"/>
</g>
<text font-size="6.7" fill="#f00" x="56.7" y="9.5">CO&amp;SM&amp;MCU-POWER</text>
<g font-size="4" fill="#f00">
<text x="3.1" y="9.8">F1,F2</text>
<text x="18.2" y="9.8">just</text>
<text x="30.9" y="9.8">for</text>
<text x="2.5" y="14.8">SC01,SC02,SC03,SC04</text>
<text x="2.5" y="20.6">SD01,SD02,SD03,SD04</text>
</g>
<g font-size="4">
<text x="115.8" y="164.4">DARWN</text>
<text x="131.1" y="164.4">BY</text>
<text x="142.1" y="164.2">CHECKED</text>
<text x="162.3" y="164.2">BY</text>
<text x="173" y="164">APPROVED</text>
<text x="195.7" y="164">BY</text>
<text x="214.9" y="164.8">X-SENSE</text>
<text x="235" y="164.8">Technology</text>
<text x="262.4" y="164.8">Co.,</text>
<text x="275.4" y="164.8">Ltd</text>
</g>
<g font-size="3" fill="#f00">
<text x="162.2" y="13.3">POWER</text>
<text x="175.9" y="13.3">SW</text>
<text x="201.5" y="60.2">LCD</text>
<text x="209.8" y="60.2">POWER</text>
<text x="221.6" y="60.2">Control</text>
</g>
<g font-size="3">
<text x="229.4" y="130.2">REVISION</text>
<text x="246.9" y="130.2">HISTORY</text>
<text x="262.7" y="130.2">TABLE</text>
<text x="210.4" y="136.7">REV.</text>
<text x="233.8" y="136.5">DESCRIPTION</text>
<text x="275.3" y="136.5">DATE</text>
<text x="212.3" y="149.1">2</text>
<text x="225.9" y="149.1">Add</text>
<text x="233.8" y="149.1">RF</text>
<text x="209.1" y="174">Size</text>
<text x="280.1" y="173.6">Rev</text>
<text x="219.9" y="175.9">Schematic</text>
<text x="239.9" y="175.9">Drawing</text>
<text x="257.7" y="174.4">SD0X-W</text>
<text x="257.7" y="177.4">SC0X-W</text>
</g>
<g font-size="2.6">
<text x="7.4" y="153.1">NOTE：</text>
<text x="15.2" y="153.1">R17,</text>
<text x="23.4" y="153.1">R6,R7,CO-POWER</text>
<text x="47.3" y="153.1">,R18,R23,C37,C38are</text>
<text x="79" y="153.1">designed</text>
<text x="93.5" y="153.1">for</text>
</g>
<g font-size="2.5">
<text x="212.3" y="141.1">0</text>
<text x="7.4" y="149.6">&quot;NC&quot; = DOT NOT LOAD</text>
<text x="212.3" y="145">1</text>
<text x="7.4" y="156">differrnt smoke alarm</text>
<text x="42.8" y="156">and co alarm</text>
<text x="64.4" y="156">by using one PCB.</text>
<text x="211.6" y="177.4">B</text>
<text x="281.3" y="177.2">01</text>
<text x="209.5" y="181.2">Date</text>
<text x="218.1" y="181.4">Friday, May 21, 2021</text>
<text x="263.1" y="181.4">sheet : 1 of 6</text>
</g>
<g font-size="2.2">
<text x="271.6" y="141">11-12-2017</text>
<text x="271.8" y="145.2">12-7-2018</text>
<text x="7.4" y="164">R17</text>
<text x="7.5" y="167.5">R6 ,R7</text>
<text x="7.5" y="170.7">CO-POWER</text>
<text x="7.4" y="178.1">R23</text>
<text x="7.5" y="174.4">R18</text>
<text x="7.4" y="181.7">C37,C38</text>
</g>
<g font-size="1.9">
<text x="223.3" y="141">preliminary release, by Lingyun yu.</text>
<text x="226.8" y="145.5">R22, R65 Modify value to 100R</text>
<text x="22" y="160.1">SC01</text>
<text x="28.6" y="160.3">SC02</text>
<text x="35.1" y="160.1">SC03</text>
<text x="42.5" y="160.1">SC04</text>
<text x="50.4" y="160.1">CD01</text>
<text x="58.7" y="160.1">CD02</text>
<text x="66.2" y="160.3">CD03</text>
<text x="73.6" y="160.3">CD04</text>
<text x="80.5" y="160.3">SD01</text>
<text x="88.4" y="160.3">SD02</text>
<text x="95.8" y="160.3">SD03</text>
<text x="102.7" y="160.3">SD04</text>
</g>
<g font-size="1.7" fill="#000080">
<text x="144.8" y="10.3">J3</text>
<text x="154.4" y="10.3">SW_3</text>
<text x="112" y="12.4">BAT1</text>
<text x="112" y="14.4">BAT</text>
<text x="123.6" y="13">TP6</text>
<text x="123.6" y="14.9">BAT</text>
<text x="194.8" y="15.5">VCC1 VCC2</text>
<text x="64.7" y="23.1">BAT1+</text>
<text x="90.3" y="22.9">F2</text>
<text x="88.8" y="28.8">750mA</text>
<text x="210.4" y="27.7">R62</text>
<text x="64.7" y="32.7">BAT1-</text>
<text x="106.8" y="34.5">BAT2</text>
<text x="115.8" y="30.6">C36</text>
<text x="115.8" y="35.4">1nF</text>
<text x="120.6" y="32.5">R90</text>
<text x="134" y="31.8">T-MCU</text>
<text x="164.1" y="32.1">R93</text>
<text x="164.7" y="35.8">0R</text>
<text x="175.1" y="35.8">C38</text>
<text x="188.2" y="36">C37</text>
<text x="211" y="31.4">0R</text>
<text x="106.8" y="36.4">BAT</text>
<text x="120.6" y="36.4">43R</text>
<text x="160.8" y="39.1">T-CO</text>
<text x="175.1" y="37.9">1uF</text>
<text x="188.4" y="37.9">0.1uF</text>
<text x="206.9" y="38.5">FB4</text>
<text x="213.7" y="38.5">FB</text>
<text x="73" y="44.3">BAT2+</text>
<text x="92.3" y="44.1">F3</text>
<text x="99.1" y="42.9">T-GND</text>
<text x="133.2" y="47">R7</text>
<text x="145.7" y="47">R6</text>
<text x="150.6" y="47">R91</text>
<text x="163.1" y="47">R92</text>
<text x="193" y="44.1">TP34</text>
<text x="73" y="53.9">BAT2-</text>
<text x="90.8" y="50.1">750mA</text>
<text x="115.8" y="49.9">C70</text>
<text x="133.2" y="50.8">43R</text>
<text x="145.7" y="50.8">43R</text>
<text x="150.6" y="50.8">43R</text>
<text x="163.1" y="50.8">43R</text>
<text x="115.8" y="54.7">1nF</text>
<text x="243.8" y="58.6">R89</text>
<text x="256.7" y="59.1">TP29TP60</text>
<text x="81.1" y="64.8">TP26</text>
<text x="94.6" y="65.3">U12</text>
<text x="100.4" y="65.3">HT7125-3</text>
<text x="244.4" y="60.9">NC</text>
<text x="232.6" y="77.9">R88</text>
<text x="232.6" y="74">100K</text>
<text x="247.1" y="73.1">Q23 SI2301</text>
<text x="231.2" y="83.7">10K</text>
<text x="231.5" y="81.7">R87</text>
<text x="165" y="88.5">TP2</text>
<text x="247.1" y="86.6">S8050</text>
<text x="248.6" y="84.6">Q22</text>
<text x="99.8" y="92.4">R94</text>
<text x="100.2" y="94.9">NC</text>
<text x="184.7" y="90.4">TP52 TP59</text>
<text x="94.6" y="99.1">U3</text>
<text x="99.4" y="99.1">SGM6031-2.5</text>
<text x="174.9" y="101.4">R18</text>
<text x="85.3" y="104.7">R2</text>
<text x="119.7" y="102">L4</text>
<text x="122.8" y="105.1">R15</text>
<text x="131.3" y="102">10uH</text>
<text x="145.7" y="107.8">C8</text>
<text x="175.5" y="104.5">0R</text>
<text x="54.6" y="112.4">1uF</text>
<text x="54.8" y="110.9">C7</text>
<text x="67.6" y="110.7">C11</text>
<text x="67.6" y="112.6">0.1uF</text>
<text x="85" y="108.6">0R</text>
<text x="120.9" y="113.6">R16</text>
<text x="123.3" y="108.6">0R</text>
<text x="145.7" y="111.7">22uF</text>
<text x="157.3" y="111.5">0.1uF</text>
<text x="158.3" y="109">C10</text>
<text x="120.9" y="115.9">NC</text>
</g>
<g font-size="1.7" fill="#004080">
<text x="139.8" y="15.5" transform="rotate(-90 139.8 15.5)">D</text>
<text x="141.7" y="15.5" transform="rotate(-90 141.7 15.5)">C</text>
<text x="143.7" y="15.5" transform="rotate(-90 143.7 15.5)">B</text>
<text x="145.6" y="15.5" transform="rotate(-90 145.6 15.5)">A</text>
<text x="151.4" y="15.5" transform="rotate(-90 151.4 15.5)">D</text>
<text x="153.3" y="15.5" transform="rotate(-90 153.3 15.5)">C</text>
<text x="155.2" y="15.5" transform="rotate(-90 155.2 15.5)">B</text>
<text x="157.2" y="15.5" transform="rotate(-90 157.2 15.5)">A</text>
<text x="99.3" y="74.3" transform="rotate(-90 99.3 74.3)">IN</text>
<text x="103.1" y="74.3" transform="rotate(-90 103.1 74.3)">GND</text>
<text x="107" y="74.3" transform="rotate(-90 107 74.3)">OUT</text>
<text x="95.6" y="107">EN</text>
<text x="95.6" y="103.1">VIN</text>
<text x="101.2" y="107.2" transform="rotate(-90 101.2 107.2)">GND</text>
<text x="103.1" y="107.2" transform="rotate(-90 103.1 107.2)">GND</text>
<text x="104.8" y="103.1">PWM</text>
<text x="105.1" y="107.2" transform="rotate(-90 105.1 107.2)">NC</text>
<text x="106.9" y="107">FB</text>
</g>
<g font-size="1.7">
<text x="175.9" y="19.6">VCC_3.0V</text>
<text x="268.3" y="23.6">RF_POWER</text>
<text x="125.1" y="29.6" transform="rotate(-90 125.1 29.6)">2</text>
<text x="206.7" y="28.5">2</text>
<text x="216.2" y="28.5">1</text>
<text x="221.8" y="29.4">VCC_LCD</text>
<text x="160.4" y="33">2</text>
<text x="169.9" y="33">1</text>
<text x="125.1" y="39" transform="rotate(-90 125.1 39)">1</text>
<text x="221.8" y="39.3">VCC_RF_3.0V</text>
<text x="137.6" y="44" transform="rotate(-90 137.6 44)">2</text>
<text x="144.4" y="44" transform="rotate(-90 144.4 44)">2</text>
<text x="155" y="44" transform="rotate(-90 155 44)">2</text>
<text x="161.8" y="44" transform="rotate(-90 161.8 44)">2</text>
<text x="137.6" y="53.5" transform="rotate(-90 137.6 53.5)">1</text>
<text x="144.4" y="53.5" transform="rotate(-90 144.4 53.5)">1</text>
<text x="155" y="53.5" transform="rotate(-90 155 53.5)">1</text>
<text x="161.8" y="53.5" transform="rotate(-90 161.8 53.5)">1</text>
<text x="240.9" y="61.4">1</text>
<text x="250.4" y="61.4">2</text>
<text x="100.4" y="67.3">SOT89</text>
<text x="208.7" y="68">VCC_LCD</text>
<text x="240.9" y="67.1">2</text>
<text x="252.3" y="67.1">3</text>
<text x="270.2" y="68">LCD_3.0V</text>
<text x="98" y="77.7" transform="rotate(-90 98 77.7)">2</text>
<text x="101.9" y="77.7" transform="rotate(-90 101.9 77.7)">1</text>
<text x="105.7" y="77.7" transform="rotate(-90 105.7 77.7)">3</text>
<text x="229.3" y="74.9">1</text>
<text x="238.8" y="74.9">2</text>
<text x="244.8" y="75.7" transform="rotate(-90 244.8 75.7)">1</text>
<text x="244.8" y="81.7" transform="rotate(-90 244.8 81.7)">3</text>
<text x="205.8" y="85.6">LCD_POWER</text>
<text x="227.4" y="84.5">2</text>
<text x="236.9" y="84.5">1</text>
<text x="238.9" y="84.5">1</text>
<text x="244.8" y="89.2" transform="rotate(-90 244.8 89.2)">2</text>
<text x="96.1" y="92.2">1</text>
<text x="105.6" y="92.2">2</text>
<text x="171.8" y="93.1">VCC_2.5V</text>
<text x="36.5" y="100.8">VCC_3.0V</text>
<text x="92.3" y="101.9">6</text>
<text x="111.4" y="101.9">2</text>
<text x="171.4" y="101.9">1</text>
<text x="180.9" y="101.9">2</text>
<text x="80.7" y="105.7">2</text>
<text x="90.2" y="105.7">1</text>
<text x="92.3" y="105.7">5</text>
<text x="111.4" y="105.7">3</text>
<text x="119.3" y="105.7">2</text>
<text x="128.8" y="105.7">1</text>
<text x="200.8" y="102.8">VCC_CO</text>
<text x="100" y="110.5" transform="rotate(-90 100 110.5)">4</text>
<text x="101.9" y="110.5" transform="rotate(-90 101.9 110.5)">0</text>
<text x="103.8" y="110.5" transform="rotate(-90 103.8 110.5)">1</text>
<text x="117.3" y="110.6" transform="rotate(-90 117.3 110.6)">1</text>
<text x="117.3" y="120.1" transform="rotate(-90 117.3 120.1)">2</text>
</g>
<text font-size="1.7" fill="#f00" x="243.6" y="22.4">LCD_POWER</text>
<g font-size="1.6">
<text x="45.4" y="29.8">BAT1</text>
<text x="54.1" y="52">BAT2</text>
</g>
<g font-size="1.4">
<text x="30.9" y="1.4">5</text>
<text x="88.8" y="1.4">4</text>
<text x="146.7" y="1.4">3</text>
<text x="204.6" y="1.4">2</text>
<text x="262.6" y="1.4">1</text>
<text x=".5" y="26.1">D</text>
<text x="292" y="26.1">D</text>
<text x=".5" y="71.9">C</text>
<text x="292" y="71.9">C</text>
<text x=".5" y="117.8">B</text>
<text x="292" y="117.8">B</text>
<text x=".5" y="163.6">A</text>
<text x="292" y="163.6">A</text>
<text x="30.9" y="186.8">5</text>
<text x="88.8" y="186.8">4</text>
<text x="146.7" y="186.8">3</text>
<text x="204.6" y="186.8">2</text>
<text x="262.6" y="186.8">1</text>
</g>
</svg>
